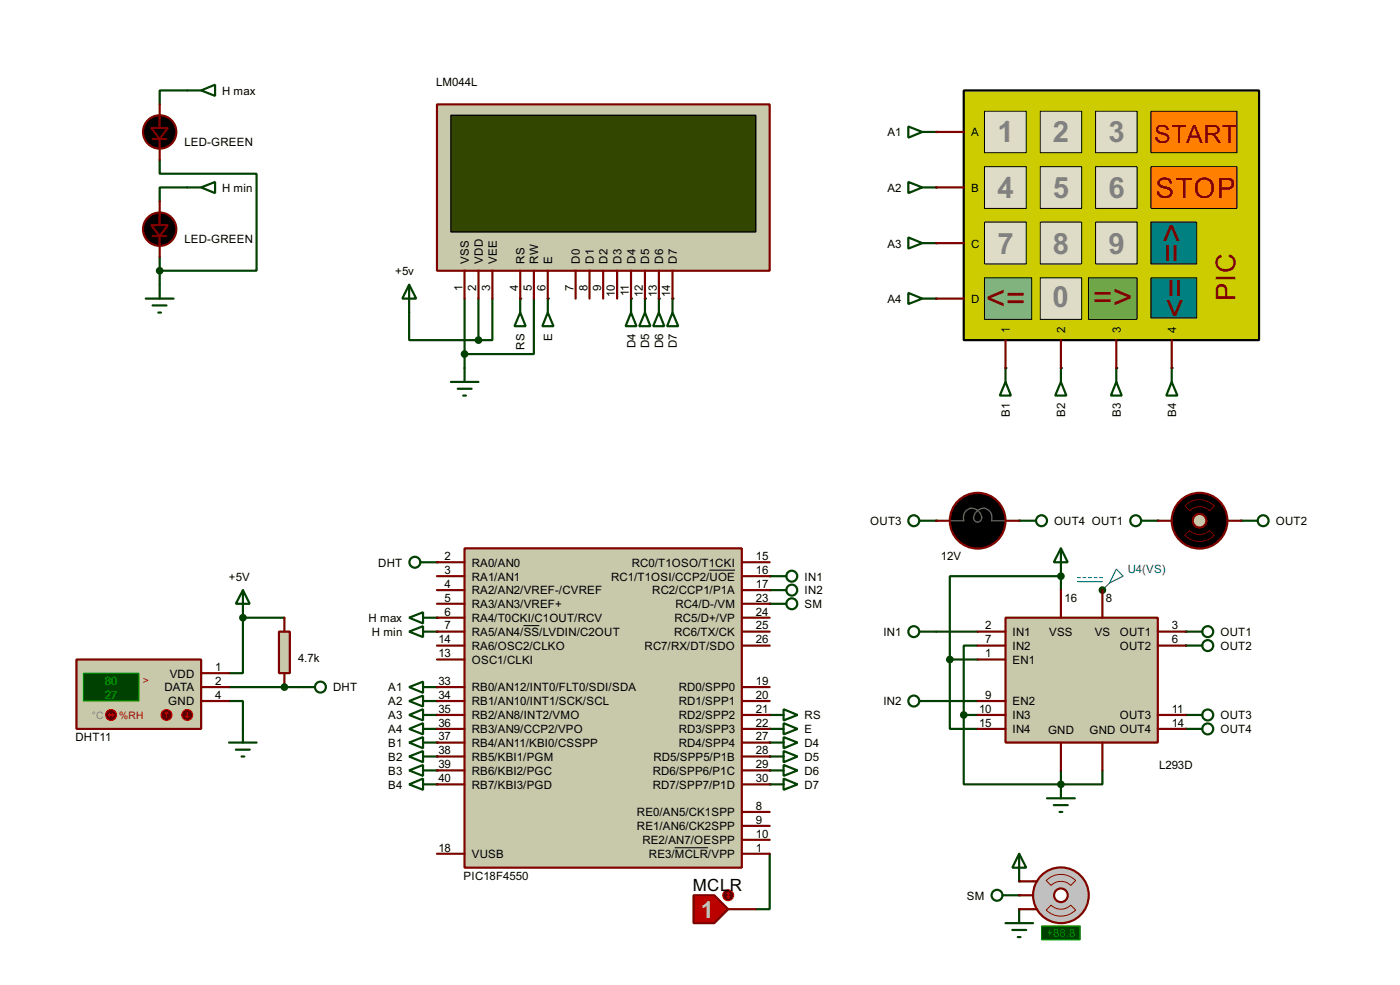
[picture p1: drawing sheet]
<svg xmlns="http://www.w3.org/2000/svg" width="256mm" height="180mm" viewBox="0 0 256 180" stroke-linecap="round" stroke-linejoin="round" font-family="sans-serif">
<g fill="#004000">
<circle cx="171.5" cy="24.2" r=".2"/>
<circle cx="171.5" cy="34.3" r=".2"/>
<circle cx="171.5" cy="44.5" r=".2"/>
<circle cx="171.5" cy="54.7" r=".2"/>
<circle cx="184.2" cy="67.4" r=".2"/>
<circle cx="194.4" cy="67.4" r=".2"/>
<circle cx="214.7" cy="67.4" r=".2"/>
<circle cx="204.5" cy="67.4" r=".2"/>
<circle cx="123.2" cy="54.7" r=".2"/>
<circle cx="120.7" cy="54.7" r=".2"/>
<circle cx="118.2" cy="54.7" r=".2"/>
<circle cx="115.6" cy="54.7" r=".2"/>
<circle cx="100.4" cy="54.7" r=".2"/>
<circle cx="95.3" cy="54.7" r=".2"/>
</g>
<path d="M34.3 16.6h-5v2.5M29.3 29.3v2.5h17.7v17.8h-17.7M34.3 34.3h-5v2.6M29.3 47v5.1M75 57.2v5.1h12.7M85.1 54.7v12.7M87.7 54.7v7.6M90.2 54.7v7.6h-2.5M97.8 54.7v10.1h-12.7M44.5 113.1v10.1h-2.5M42 128.3h2.5v5.1" fill="none" stroke="#004000" stroke-width=".4"/>
<circle cx="44.5" cy="113.1" r=".2" fill="#004000"/>
<path d="M44.5 113.1h7.6M42 125.8h10.1" fill="none" stroke="#004000" stroke-width=".4"/>
<circle cx="52.1" cy="125.8" r=".2" fill="#004000"/>
<path d="M52.1 125.8h2.6" fill="none" stroke="#004000" stroke-width=".4"/>
<g fill="#004000">
<circle cx="212.1" cy="95.3" r=".2"/>
<circle cx="227.4" cy="95.3" r=".2"/>
<circle cx="171.5" cy="95.3" r=".2"/>
<circle cx="186.7" cy="95.3" r=".2"/>
<circle cx="194.4" cy="143.6" r=".2"/>
<circle cx="194.4" cy="105.5" r=".2"/>
<circle cx="202" cy="108" r=".2"/>
</g>
<path d="M171.5 115.6h7.6M194.4 105.5h-20.4v15.2M176.6 130.9v12.7h17.8" fill="none" stroke="#004000" stroke-width=".4"/>
<g fill="#004000">
<circle cx="217.2" cy="115.6" r=".2"/>
<circle cx="217.2" cy="118.2" r=".2"/>
<circle cx="217.2" cy="130.9" r=".2"/>
<circle cx="217.2" cy="133.4" r=".2"/>
</g>
<path d="M179.1 118.2h-2.5v12.7h2.5M171.5 128.3h7.6M179.1 120.7h-5.1v12.7h5.1" fill="none" stroke="#004000" stroke-width=".4"/>
<circle cx="202" cy="108" r=".2" fill="#004000"/>
<path d="M194.4 105.5v2.5M194.4 141v2.6h7.6v-2.6" fill="none" stroke="#004000" stroke-width=".4"/>
<g fill="#004000">
<circle cx="80.1" cy="102.9" r=".2"/>
<circle cx="80.1" cy="113.1" r=".2"/>
<circle cx="80.1" cy="115.6" r=".2"/>
<circle cx="80.1" cy="125.8" r=".2"/>
<circle cx="80.1" cy="128.3" r=".2"/>
<circle cx="80.1" cy="130.9" r=".2"/>
<circle cx="80.1" cy="133.4" r=".2"/>
<circle cx="80.1" cy="135.9" r=".2"/>
<circle cx="80.1" cy="138.5" r=".2"/>
<circle cx="80.1" cy="141" r=".2"/>
<circle cx="80.1" cy="143.6" r=".2"/>
<circle cx="141" cy="105.5" r=".2"/>
<circle cx="141" cy="108" r=".2"/>
<circle cx="141" cy="110.5" r=".2"/>
<circle cx="141" cy="130.9" r=".2"/>
<circle cx="141" cy="133.4" r=".2"/>
<circle cx="141" cy="135.9" r=".2"/>
<circle cx="141" cy="138.5" r=".2"/>
<circle cx="141" cy="141" r=".2"/>
<circle cx="141" cy="143.6" r=".2"/>
</g>
<path d="M141 156.3v10.1h-2.5" fill="none" stroke="#004000" stroke-width=".4"/>
<g fill="#004000">
<circle cx="186.7" cy="163.9" r=".2"/>
<circle cx="186.7" cy="161.3" r=".2"/>
<circle cx="186.7" cy="166.4" r=".2"/>
</g>
<g fill="none" stroke="#004000" stroke-width=".4">
<path d="M166.4 33.3l2.6 1-2.6 1.1zM166.4 23.2l2.6 1-2.6 1zM169 34.3h2.5M169 24.2h2.5M166.4 53.6l2.6 1.1-2.6 1zM166.4 43.5l2.6 1-2.6 1zM169 54.7h2.5M169 44.5h2.5M184.2 69.9l1 2.5h-2zM184.2 67.4v2.5M194.4 69.9l1 2.5h-2.1zM194.4 67.4v2.5"/>
<path d="M204.5 69.9l1 2.5h-2zM204.5 67.4v2.5M214.7 69.9l1 2.5h-2zM214.7 67.4v2.5"/>
</g>
<path d="M176.6 16.6h54.1v45.7h-54.1z" fill="#cc0" stroke="#000" stroke-width=".4"/>
<g fill="#dedcc7" stroke="#000" stroke-width=".18">
<path d="M180.4 20.4h7.6v7.6h-7.6z"/>
<path d="M190.6 20.4h7.6v7.6h-7.6z"/>
<path d="M200.7 20.4h7.6v7.6h-7.6z"/>
</g>
<path d="M210.9 20.4h15.7v7.6h-15.7z" fill="#ff8000" stroke="#000" stroke-width=".18"/>
<g fill="#dedcc7" stroke="#000" stroke-width=".18">
<path d="M180.4 30.5h7.6v7.7h-7.6z"/>
<path d="M190.6 30.5h7.6v7.7h-7.6z"/>
<path d="M200.7 30.5h7.6v7.7h-7.6z"/>
</g>
<path d="M210.9 30.5h15.7v7.7h-15.7z" fill="#ff8000" stroke="#000" stroke-width=".18"/>
<g fill="#dedcc7" stroke="#000" stroke-width=".18">
<path d="M180.4 40.7h7.6v7.6h-7.6z"/>
<path d="M190.6 40.7h7.6v7.6h-7.6z"/>
<path d="M200.7 40.7h7.6v7.6h-7.6z"/>
</g>
<path d="M199.4 50.9h8.9v7.6h-8.9z" fill="#6fa646" stroke="#000" stroke-width=".18"/>
<g fill="#008080" stroke="#000" stroke-width=".18">
<path d="M210.9 40.7h8.4v7.6h-8.4z"/>
<path d="M210.9 50.9h8.4v7.3h-8.4z"/>
</g>
<path d="M180.4 50.9h8.6v7.6h-8.6z" fill="#81b57d" stroke="#000" stroke-width=".18"/>
<path d="M190.6 50.9h7.6v7.6h-7.6z" fill="#dedcc7" stroke="#000" stroke-width=".18"/>
<path d="M171.5 24.2h5.1M171.5 34.3h5.1M171.5 44.5h5.1M171.5 54.7h5.1M184.2 62.3v5.1M194.4 62.3v5.1M204.5 62.3v5.1M214.7 62.3v5.1" fill="none" stroke="#800000" stroke-width=".4"/>
<path d="M95.3 57.2l1 2.5h-2zM95.3 54.7v2.5M100.4 57.2l1 2.5h-2zM100.4 54.7v2.5M115.6 57.2l1 2.5h-2zM115.6 54.7v2.5M118.2 57.2l1 2.5h-2.1zM118.2 54.7v2.5M120.7 57.2l1 2.5h-2zM120.7 54.7v2.5M123.2 57.2l1.1 2.5h-2.1zM123.2 54.7v2.5" fill="none" stroke="#004000" stroke-width=".4"/>
<path d="M80.1 19.1h60.9v30.5h-60.9z" fill="#c8c8aa" stroke="#800000" stroke-width=".4"/>
<path d="M82.6 21.1h55.9v21.4h-55.9z" fill="#324600" stroke="#000" stroke-width=".25"/>
<g fill="none" stroke="#800000" stroke-width=".4">
<path d="M29.3 19.1v4.3M28 25.5h2.5M29.3 25.5v3.8M29.3 36.9v4.3M28 43.2h2.5M29.3 43.2v3.8M85.1 49.6v5.1M87.7 49.6v5.1M90.2 49.6v5.1M95.3 49.6v5.1M97.8 49.6v5.1M100.4 49.6v5.1"/>
<path d="M105.5 49.6v5.1M108 49.6v5.1M110.5 49.6v5.1M113.1 49.6v5.1M115.6 49.6v5.1M118.2 49.6v5.1M120.7 49.6v5.1M123.2 49.6v5.1"/>
</g>
<g fill="#000" stroke="#800000" stroke-width=".4">
<path d="M27.7 23.4h3.1l-1.5 2.1zM27.7 41.2h3.1l-1.5 2z"/>
<circle cx="29.2" cy="24.2" r="3.1"/>
<circle cx="29.2" cy="42" r="3.1"/>
</g>
<g fill="none" stroke="#004000" stroke-width=".4">
<path d="M34.3 16.6h2.6M36.9 16.6l2.5-1.1v2.1zM34.3 34.3h2.6M36.9 34.3l2.5-1v2.1zM26.7 54.7h5.1M28 55.9h2.5M29 57.2h.5M29.3 52.1v2.6M75 52.1l1.3 2.6h-2.6zM75 52.1v5.1M82.6 69.9h5.1M83.9 71.2h2.5"/>
<path d="M84.9 72.4h.5M85.1 67.4v2.5M75 125.8l2.5-1v2zM75 128.3l2.5-1v2zM75 130.9l2.5-1.1v2.1zM75 133.4l2.5-1v2zM75 135.9l2.5-1v2.1zM75 138.5l2.5-1v2zM77.5 125.8h2.6M77.5 128.3h2.6M77.5 130.9h2.6M77.5 133.4h2.6"/>
<path d="M77.5 135.9h2.6M77.5 138.5h2.6M141 130.9h2.6M141 133.4h2.6M141 135.9h2.6M141 138.5h2.6M143.6 134.9l2.5 1-2.5 1.1zM143.6 137.5l2.5 1-2.5 1zM143.6 129.8l2.5 1.1-2.5 1zM143.6 132.4l2.5 1-2.5 1zM75 141l2.5-1v2zM75 143.6l2.5-1.1v2.1z"/>
<path d="M77.5 141h2.6M77.5 143.6h2.6M141 141h2.6M141 143.6h2.6M143.6 140l2.5 1-2.5 1zM143.6 142.5l2.5 1.1-2.5 1z"/>
</g>
<g fill="#004000" stroke="#004000" stroke-width=".4">
<circle cx="29.2" cy="49.6" r=".5"/>
<circle cx="85.1" cy="64.8" r=".5"/>
<circle cx="87.6" cy="62.3" r=".5"/>
</g>
<path d="M127.1 163.9h3.8l2.5 2.5-2.5 2.6h-3.8z" fill-rule="evenodd" fill="#c00000" stroke="#800000" stroke-width=".4"/>
<path d="M133.4 166.4h5.1" fill="none" stroke="#800000" stroke-width=".4"/>
<circle cx="133.4" cy="163.9" r="1" fill="#400000" stroke="#f00" stroke-width=".2"/>
<path d="M133.2 164.1l.2 .3M133.4 163.4v1M133.4 163.4l-.2 .2M133.4 163.4l.3 .2M133.7 164.1l-.3 .3" fill="none" stroke="#f00" stroke-width=".2"/>
<g fill="none" stroke="#004000" stroke-width=".4">
<path d="M75 113.1l2.5-1v2zM75 115.6l2.5-1v2zM77.5 113.1h2.6M77.5 115.6h2.6M141 105.5h3.1M141 108h3.1"/>
<circle cx="145" cy="105.5" r="1"/>
<circle cx="145" cy="108" r="1"/>
</g>
<path d="M14 120.7h22.9v12.7h-22.9z" fill="#c8c8aa" stroke="#800000" stroke-width=".4"/>
<path d="M15.3 123.2h10.2v5.1h-10.2z" fill="#004000" stroke="#0f0" stroke-width=".2"/>
<path d="M36.9 125.8h5.1M36.9 123.2h5.1M36.9 128.3h5.1" fill="none" stroke="#800000" stroke-width=".4"/>
<circle cx="30.5" cy="130.9" r="1" fill="#400000" stroke="#f00" stroke-width=".2"/>
<path d="M30.5 130.4l.3 .2M30.5 130.4l-.2 .2M30.5 130.4v1" fill="none" stroke="#f00" stroke-width=".2"/>
<circle cx="34.3" cy="130.9" r="1" fill="#400000" stroke="#f00" stroke-width=".2"/>
<path d="M34.1 131.1l.2 .3M34.3 130.4v1M34.6 131.1l-.3 .3" fill="none" stroke="#f00" stroke-width=".2"/>
<circle cx="20.3" cy="130.9" r="1" fill="#400000" stroke="#f00" stroke-width=".2"/>
<path d="M19.9 130.9h1M19.9 130.9l.2 .2M20.1 130.6l-.2 .3M20.6 130.6l.3 .3M20.9 130.9l-.3 .2" fill="none" stroke="#f00" stroke-width=".2"/>
<path d="M44.5 108l1.3 2.5h-2.6zM44.5 108v5.1" fill="none" stroke="#004000" stroke-width=".4"/>
<path d="M51.1 115.6h2v7.6h-2z" fill="#c8c8aa" stroke="#800000" stroke-width=".4"/>
<path d="M52.1 113.1v2.5M52.1 123.2v2.6" fill="none" stroke="#800000" stroke-width=".4"/>
<g fill="none" stroke="#004000" stroke-width=".4">
<path d="M168.5 95.3h3M209.1 95.3h3M227.4 95.3h3M77 102.9h3.1M42 135.9h5M43.2 137.2h2.6M44.3 138.5h.5M44.5 133.4v2.5M54.7 125.8h3"/>
<circle cx="167.4" cy="95.3" r="1"/>
<circle cx="208" cy="95.3" r="1"/>
<circle cx="231.4" cy="95.3" r="1"/>
<circle cx="76" cy="102.9" r="1"/>
<circle cx="58.7" cy="125.8" r="1"/>
</g>
<g fill="#004000" stroke="#004000" stroke-width=".4">
<circle cx="44.5" cy="113.1" r=".5"/>
<circle cx="52.1" cy="125.8" r=".5"/>
</g>
<circle cx="219.7" cy="95.3" r="5.1" fill="#000" stroke="#800000" stroke-width=".4"/>
<path d="M217.1 98l.9-.9a2.54 2.54 0 0 0 3.6 0l.9 .9a3.7 3.7 0 0 1-5.4 0zM217.1 92.6a3.7 3.7 0 0 1 5.4 0l-.9 .9a2.45 2.45 0 0 0-3.6 0z" fill="none" stroke="#800000" stroke-width=".18"/>
<circle cx="219.7" cy="95.3" r="1.25" fill="#c8c8aa" stroke="#800000" stroke-width=".4"/>
<path d="M171.5 95.3h2.5M184.2 95.3h2.5M212.1 95.3h2.6M224.8 95.3h2.6" fill="none" stroke="#800000" stroke-width=".4"/>
<g fill="none" stroke="#004000" stroke-width=".4">
<path d="M186.7 95.3h3.1M168.5 115.6h3M194.4 100.4l1.2 2.5h-2.5zM194.4 100.4v5.1M217.2 115.6h3.1M217.2 118.2h3.1M168.5 128.3h3M217.2 130.9h3.1M217.2 133.4h3.1M191.8 146.1h5.1M193.1 147.4h2.5M194.1 148.6h.5"/>
<path d="M194.4 143.6v2.5"/>
<circle cx="190.8" cy="95.3" r="1"/>
<circle cx="167.4" cy="115.6" r="1"/>
<circle cx="221.2" cy="118.2" r="1"/>
<circle cx="221.2" cy="115.6" r="1"/>
<circle cx="167.4" cy="128.3" r="1"/>
<circle cx="221.2" cy="130.9" r="1"/>
<circle cx="221.2" cy="133.4" r="1"/>
</g>
<circle cx="179.1" cy="95.3" r="5.1" fill="#000" stroke="#800000" stroke-width=".4"/>
<path d="M174 95.3h2.6a1.69 1.69 0 0 1 1.1-2.2 1.69 1.69 0 0 1 2.1 1.3 .77 .77 0 0 1-.7 1.2 .77 .77 0 0 1-.7-1.2 1.68 1.68 0 0 1 1.5-1.3 1.68 1.68 0 0 1 1.7 1l.1 1.2h2.5" fill="none" stroke="#606060" stroke-width=".25"/>
<path d="M172.5 90.5l1.5 1M175.6 87.9l1 1.6M179.1 87.2v1.8M182.7 87.9l-1 1.6M185.7 90.5l-1.5 1" fill="none" stroke="#feffff" stroke-width=".25"/>
<g fill="#004000" stroke="#004000" stroke-width=".4">
<circle cx="194.3" cy="143.6" r=".5"/>
<circle cx="194.3" cy="105.5" r=".5"/>
<circle cx="201.9" cy="108" r=".5"/>
<circle cx="174" cy="120.7" r=".5"/>
<circle cx="176.5" cy="130.9" r=".5"/>
</g>
<path d="M197.4 105.7h.5M197.4 106.5h4.6M198.4 105.7h.5M199.4 105.7h.6M200.5 105.7h.5M201.5 105.7h.5M203.3 106.7l-1.3 1.3M204.5 104.2l1.3 1.3-2.5 1.2z" fill="none" stroke="#0000c0" stroke-width=".2"/>
<path d="M184.2 113.1h27.9v22.8h-27.9z" fill="#c8c8aa" stroke="#800000" stroke-width=".4"/>
<g fill="none" stroke="#800000" stroke-width=".4">
<path d="M179.1 115.6h5.1M179.1 118.2h5.1M194.4 108v5.1M202 108v5.1M212.1 115.6h5.1M212.1 118.2h5.1M179.1 130.9h5.1M179.1 133.4h5.1M179.1 120.7h5.1M179.1 128.3h5.1M194.4 135.9v5.1M202 135.9v5.1"/>
<path d="M212.1 130.9h5.1M212.1 133.4h5.1"/>
</g>
<g fill="none" stroke="#004000" stroke-width=".4">
<path d="M141 110.5h3.1"/>
<circle cx="145" cy="110.5" r="1"/>
</g>
<path d="M85.1 100.4h50.8v58.4h-50.8z" fill="#c8c8aa" stroke="#800000" stroke-width=".4"/>
<g fill="none" stroke="#800000" stroke-width=".4">
<path d="M80.1 102.9h5M80.1 105.5h5M80.1 108h5M80.1 110.5h5M80.1 113.1h5M80.1 115.6h5M80.1 118.2h5M135.9 102.9h5.1M135.9 105.5h5.1M135.9 108h5.1M135.9 110.5h5.1M135.9 113.1h5.1"/>
<path d="M135.9 115.6h5.1M135.9 118.2h5.1M80.1 120.7h5M80.1 125.8h5M80.1 128.3h5M80.1 130.9h5M80.1 133.4h5M80.1 135.9h5M80.1 138.5h5M135.9 125.8h5.1M135.9 128.3h5.1M135.9 130.9h5.1"/>
<path d="M135.9 133.4h5.1M135.9 135.9h5.1M135.9 138.5h5.1M80.1 141h5M80.1 143.6h5M80.1 156.3h5M135.9 141h5.1M135.9 143.6h5.1M135.9 156.3h5.1M135.9 148.6h5.1M135.9 151.2h5.1M135.9 153.7h5.1"/>
</g>
<path d="M95.9 114.5h2.9M130 104.4h4.7M123.6 155.2h6.1" fill="none" stroke="#000" stroke-width=".18"/>
<g fill="none" stroke="#004000" stroke-width=".4">
<path d="M186.7 156.3l1.3 2.5h-2.5zM186.7 156.3v5M183.7 163.9h3M184.2 169h5.1M185.5 170.2h2.5M186.5 171.5h.5M186.7 166.4v2.6"/>
<circle cx="182.6" cy="163.9" r="1"/>
</g>
<circle cx="194.3" cy="163.9" r="5.1" fill="#c0c0c0" stroke="#800000" stroke-width=".4"/>
<circle cx="194.3" cy="163.9" r="1.25" fill="#feffff" stroke="#800000" stroke-width=".4"/>
<path d="M189.3 161.3h.7M189.3 166.4h.7" fill="none" stroke="#800000" stroke-width=".4"/>
<path d="M190.8 169.5h7.1v2.5h-7.1z" fill="#004000" stroke="#0f0" stroke-width=".2"/>
<path d="M191.7 166.6l.9-.9a2.54 2.54 0 0 0 3.6 0l.9 .9a3.8 3.8 0 0 1-5.4 0zM191.7 161.2a3.8 3.8 0 0 1 5.4 0l-.9 .9a2.54 2.54 0 0 0-3.6 0z" fill="none" stroke="#800000" stroke-width=".18"/>
<path d="M186.7 163.9h2.6M186.7 161.3h2.6M186.7 166.4h2.6" fill="none" stroke="#800000" stroke-width=".4"/>
<g font-size="7" fill="#800000">
<text x="213" y="50.8" transform="rotate(90 213 50.8)">=&gt;</text>
<text x="216.8" y="48" transform="rotate(-90 216.8 48)">=&gt;</text>
<text x="180.6" y="56.8">&lt;=</text>
<text x="200.2" y="56.6">=&gt;</text>
</g>
<g font-size="6" fill="#808080">
<text x="182.7" y="26.1">1</text>
<text x="192.9" y="26.1">2</text>
<text x="203.1" y="26.1">3</text>
<text x="182.7" y="36.2">4</text>
<text x="192.9" y="36.2">5</text>
<text x="203.1" y="36.2">6</text>
<text x="182.7" y="46.4">7</text>
<text x="192.9" y="46.4">8</text>
<text x="203.1" y="46.4">9</text>
<text x="192.8" y="56.3">0</text>
</g>
<text font-size="5.8" fill="#800000" x="211.7" y="36.3">STOP</text>
<text font-size="5.6" fill="#800000" x="226.4" y="55.1" transform="rotate(-90 226.4 55.1)">PIC</text>
<text font-size="5.2" fill="#800000" x="211.4" y="26.1">START</text>
<text font-size="4.8" fill="#c0c0c0" x="128.4" y="168">1</text>
<text font-size="3.5" x="126.9" y="163.1">MCLR</text>
<g font-size="2.4">
<text x="40.7" y="17.3">H max</text>
<text x="79.9" y="15.8">LM044L</text>
<text x="33.8" y="26.7">LED-GREEN</text>
<text x="162.6" y="25">A1</text>
<text x="177.9" y="25">A</text>
<text x="40.7" y="35.1">H min</text>
<text x="162.6" y="35.1">A2</text>
<text x="177.9" y="35.1">B</text>
<text x="33.8" y="44.5">LED-GREEN</text>
<text x="162.6" y="45.3">A3</text>
<text x="177.9" y="45.3">C</text>
<text x="72.4" y="50.4">+5v</text>
<text x="84.7" y="53.3" transform="rotate(-90 84.7 53.3)">1</text>
<text x="85.9" y="48.3" transform="rotate(-90 85.9 48.3)">VSS</text>
<text x="87.3" y="53.3" transform="rotate(-90 87.3 53.3)">2</text>
<text x="88.5" y="48.3" transform="rotate(-90 88.5 48.3)">VDD</text>
<text x="89.8" y="53.3" transform="rotate(-90 89.8 53.3)">3</text>
<text x="91" y="48.3" transform="rotate(-90 91 48.3)">VEE</text>
<text x="94.9" y="53.3" transform="rotate(-90 94.9 53.3)">4</text>
<text x="96.1" y="48.3" transform="rotate(-90 96.1 48.3)">RS</text>
<text x="97.4" y="53.3" transform="rotate(-90 97.4 53.3)">5</text>
<text x="98.6" y="48.3" transform="rotate(-90 98.6 48.3)">RW</text>
<text x="100" y="53.3" transform="rotate(-90 100 53.3)">6</text>
<text x="101.2" y="48.3" transform="rotate(-90 101.2 48.3)">E</text>
<text x="105.1" y="53.3" transform="rotate(-90 105.1 53.3)">7</text>
<text x="106.3" y="48.3" transform="rotate(-90 106.3 48.3)">D0</text>
<text x="107.6" y="53.3" transform="rotate(-90 107.6 53.3)">8</text>
<text x="108.8" y="48.3" transform="rotate(-90 108.8 48.3)">D1</text>
<text x="110.1" y="53.3" transform="rotate(-90 110.1 53.3)">9</text>
<text x="111.3" y="48.3" transform="rotate(-90 111.3 48.3)">D2</text>
<text x="113.9" y="48.3" transform="rotate(-90 113.9 48.3)">D3</text>
<text x="116.4" y="48.3" transform="rotate(-90 116.4 48.3)">D4</text>
<text x="119" y="48.3" transform="rotate(-90 119 48.3)">D5</text>
<text x="121.5" y="48.3" transform="rotate(-90 121.5 48.3)">D6</text>
<text x="124" y="48.3" transform="rotate(-90 124 48.3)">D7</text>
<text x="112.7" y="54.4" transform="rotate(-90 112.7 54.4)">10</text>
<text x="115.2" y="54.2" transform="rotate(-90 115.2 54.2)">11</text>
<text x="117.8" y="54.4" transform="rotate(-90 117.8 54.4)">12</text>
<text x="120.3" y="54.4" transform="rotate(-90 120.3 54.4)">13</text>
<text x="122.8" y="54.4" transform="rotate(-90 122.8 54.4)">14</text>
<text x="162.6" y="55.4">A4</text>
<text x="177.9" y="55.4">D</text>
<text x="96.1" y="64" transform="rotate(-90 96.1 64)">RS</text>
<text x="101.2" y="62.4" transform="rotate(-90 101.2 62.4)">E</text>
<text x="116.4" y="63.7" transform="rotate(-90 116.4 63.7)">D4</text>
<text x="119" y="63.7" transform="rotate(-90 119 63.7)">D5</text>
<text x="121.5" y="63.7" transform="rotate(-90 121.5 63.7)">D6</text>
<text x="124" y="63.7" transform="rotate(-90 124 63.7)">D7</text>
<text x="185" y="61" transform="rotate(-90 185 61)">1</text>
<text x="195.2" y="61" transform="rotate(-90 195.2 61)">2</text>
<text x="205.3" y="61" transform="rotate(-90 205.3 61)">3</text>
<text x="215.5" y="61" transform="rotate(-90 215.5 61)">4</text>
<text x="185" y="76.3" transform="rotate(-90 185 76.3)">B1</text>
<text x="195.2" y="76.3" transform="rotate(-90 195.2 76.3)">B2</text>
<text x="205.3" y="76.3" transform="rotate(-90 205.3 76.3)">B3</text>
<text x="215.5" y="76.3" transform="rotate(-90 215.5 76.3)">B4</text>
<text x="159.4" y="96.1">OUT3</text>
<text x="193.1" y="96.1">OUT4 OUT1</text>
<text x="233.7" y="96.1">OUT2</text>
<text x="42" y="106.3">+5V</text>
<text x="69.3" y="103.7">DHT</text>
<text x="81.5" y="102.5">2</text>
<text x="81.5" y="105.1">3</text>
<text x="81.5" y="107.6">4</text>
<text x="86.4" y="103.7">RA0/AN0</text>
<text x="86.4" y="106.3">RA1/AN1</text>
<text x="111.9" y="106.3">RC1/T1OSI/CCP2/UOE</text>
<text x="115.7" y="103.7">RC0/T1OSO/T1CKI</text>
<text x="138.5" y="102.5">15</text>
<text x="138.5" y="105.1">16</text>
<text x="138.5" y="107.6">17</text>
<text x="147.4" y="106.3">IN1</text>
<text x="172.4" y="102.6">12V</text>
<text x="67.5" y="113.9">H max</text>
<text x="81.5" y="110.1">5</text>
<text x="81.5" y="112.7">6</text>
<text x="86.4" y="108.8">RA2/AN2/VREF-/CVREF</text>
<text x="86.4" y="111.3">RA3/AN3/VREF+</text>
<text x="86.4" y="113.9">RA4/T0CKI/C1OUT/RCV</text>
<text x="119.5" y="108.8">RC2/CCP1/P1A</text>
<text x="123.5" y="113.9">RC5/D+/VP</text>
<text x="123.7" y="111.3">RC4/D-/VM</text>
<text x="138.5" y="110.1">23</text>
<text x="138.5" y="112.7">24</text>
<text x="147.4" y="108.8">IN2</text>
<text x="147.4" y="111.3">SM</text>
<text x="195" y="110.1">16</text>
<text x="202.6" y="110.1">8</text>
<text x="68.1" y="116.4">H min</text>
<text x="80.3" y="117.8">14</text>
<text x="81.5" y="115.2">7</text>
<text x="86.4" y="116.4">RA5/AN4/SS/LVDIN/C2OUT</text>
<text x="86.4" y="119">RA6/OSC2/CLKO</text>
<text x="118.1" y="119">RC7/RX/DT/SDO</text>
<text x="123.5" y="116.4">RC6/TX/CK</text>
<text x="138.5" y="115.2">25</text>
<text x="138.5" y="117.8">26</text>
<text x="161.8" y="116.4">IN1</text>
<text x="180.5" y="115.2">2</text>
<text x="180.5" y="117.8">7</text>
<text x="185.5" y="116.4">IN1</text>
<text x="185.5" y="119">IN2</text>
<text x="192.2" y="116.4">VSS</text>
<text x="200.5" y="116.4">VS</text>
<text x="205.1" y="116.4">OUT1</text>
<text x="205.1" y="119">OUT2</text>
<text x="214.7" y="115.2">3</text>
<text x="214.7" y="117.8">6</text>
<text x="223.6" y="116.4">OUT1</text>
<text x="223.6" y="119">OUT2</text>
<text x="31.1" y="124">VDD</text>
<text x="39.4" y="125.4">2</text>
<text x="39.4" y="122.8">1</text>
<text x="54.6" y="121.2">4.7k</text>
<text x="80.3" y="120.3">13</text>
<text x="80.3" y="125.4">33</text>
<text x="86.4" y="121.5">OSC1/CLKI</text>
<text x="138.5" y="125.4">19</text>
<text x="180.5" y="120.3">1</text>
<text x="185.5" y="121.5">EN1</text>
<text x="30.1" y="126.6">DATA</text>
<text x="30.8" y="129.1">GND</text>
<text x="39.4" y="127.9">4</text>
<text x="61" y="126.6">DHT</text>
<text x="71.1" y="126.6">A1</text>
<text x="71.1" y="129.1">A2</text>
<text x="71.1" y="131.7">A3</text>
<text x="80.3" y="127.9">34</text>
<text x="80.3" y="130.5">35</text>
<text x="86.4" y="126.6">RB0/AN12/INT0/FLT0/SDI/SDA</text>
<text x="86.4" y="129.1">RB1/AN10/INT1/SCK/SCL</text>
<text x="86.4" y="131.7">RB2/AN8/INT2/VMO</text>
<text x="124.3" y="126.6">RD0/SPP0</text>
<text x="124.3" y="129.1">RD1/SPP1</text>
<text x="124.3" y="131.7">RD2/SPP2</text>
<text x="138.5" y="127.9">20</text>
<text x="138.5" y="130.5">21</text>
<text x="147.4" y="131.7">RS</text>
<text x="161.8" y="129.1">IN2</text>
<text x="179.4" y="130.5">10</text>
<text x="180.5" y="127.9">9</text>
<text x="185.5" y="131.7">IN3</text>
<text x="185.5" y="129.1">EN2</text>
<text x="205.1" y="131.7">OUT3</text>
<text x="214.7" y="130.5">11</text>
<text x="223.6" y="131.7">OUT3</text>
<text x="13.8" y="135.6">DHT11</text>
<text x="71.1" y="134.2">A4</text>
<text x="71.1" y="136.7">B1</text>
<text x="80.3" y="133">36</text>
<text x="80.3" y="135.5">37</text>
<text x="86.4" y="134.2">RB3/AN9/CCP2/VPO</text>
<text x="86.4" y="136.7">RB4/AN11/KBI0/CSSPP</text>
<text x="124.3" y="134.2">RD3/SPP3</text>
<text x="124.3" y="136.7">RD4/SPP4</text>
<text x="138.5" y="133">22</text>
<text x="138.5" y="135.5">27</text>
<text x="147.4" y="136.7">D4</text>
<text x="147.4" y="134.2">E</text>
<text x="179.4" y="133">15</text>
<text x="185.5" y="134.2">IN4</text>
<text x="192" y="134.3">GND</text>
<text x="199.6" y="134.3">GND OUT4</text>
<text x="214.7" y="133">14</text>
<text x="223.6" y="134.2">OUT4</text>
<text x="71.1" y="139.3">B2</text>
<text x="71.1" y="141.8">B3</text>
<text x="80.3" y="138.1">38</text>
<text x="80.3" y="140.6">39</text>
<text x="80.3" y="143.2">40</text>
<text x="86.4" y="139.3">RB5/KBI1/PGM</text>
<text x="86.4" y="141.8">RB6/KBI2/PGC</text>
<text x="119.6" y="141.8">RD6/SPP6/P1C</text>
<text x="119.7" y="139.3">RD5/SPP5/P1B</text>
<text x="138.5" y="138.1">28</text>
<text x="138.5" y="140.6">29</text>
<text x="138.5" y="143.2">30</text>
<text x="147.4" y="139.3">D5</text>
<text x="147.4" y="141.8">D6</text>
<text x="212.3" y="140.7">L293D</text>
<text x="71.1" y="144.4">B4</text>
<text x="86.4" y="144.4">RB7/KBI3/PGD</text>
<text x="116.7" y="149.4">RE0/AN5/CK1SPP</text>
<text x="119.6" y="144.4">RD7/SPP7/P1D</text>
<text x="138.5" y="148.2">8</text>
<text x="147.4" y="144.4">D7</text>
<text x="80.3" y="155.9">18</text>
<text x="116.7" y="152">RE1/AN6/CK2SPP</text>
<text x="117.7" y="154.5">RE2/AN7/OESPP</text>
<text x="138.5" y="150.8">9</text>
<text x="138.5" y="153.3">10</text>
<text x="138.5" y="155.9">1</text>
<text x="84.9" y="161">PIC18F4550</text>
<text x="86.4" y="157.1">VUSB</text>
<text x="118.9" y="157.1">RE3/MCLR/VPP</text>
<text x="177.1" y="164.7">SM</text>
</g>
<text font-size="2.4" fill="#0000c0" x="206.6" y="105">U4(VS)</text>
<g font-size="2.4" fill="#0f0">
<text x="19.2" y="125.3">80</text>
<text x="19.2" y="127.9">27</text>
</g>
<text font-size="2.4" fill="#008000" x="191.7" y="171.5">+88.8</text>
<g font-size="2.1" fill="#c00000">
<text x="26.1" y="125.3">&gt;</text>
<text x="21.9" y="131.6">%RH</text>
</g>
<text font-size="2.1" fill="#808080" x="16.9" y="131.6">°C</text>
</svg>
